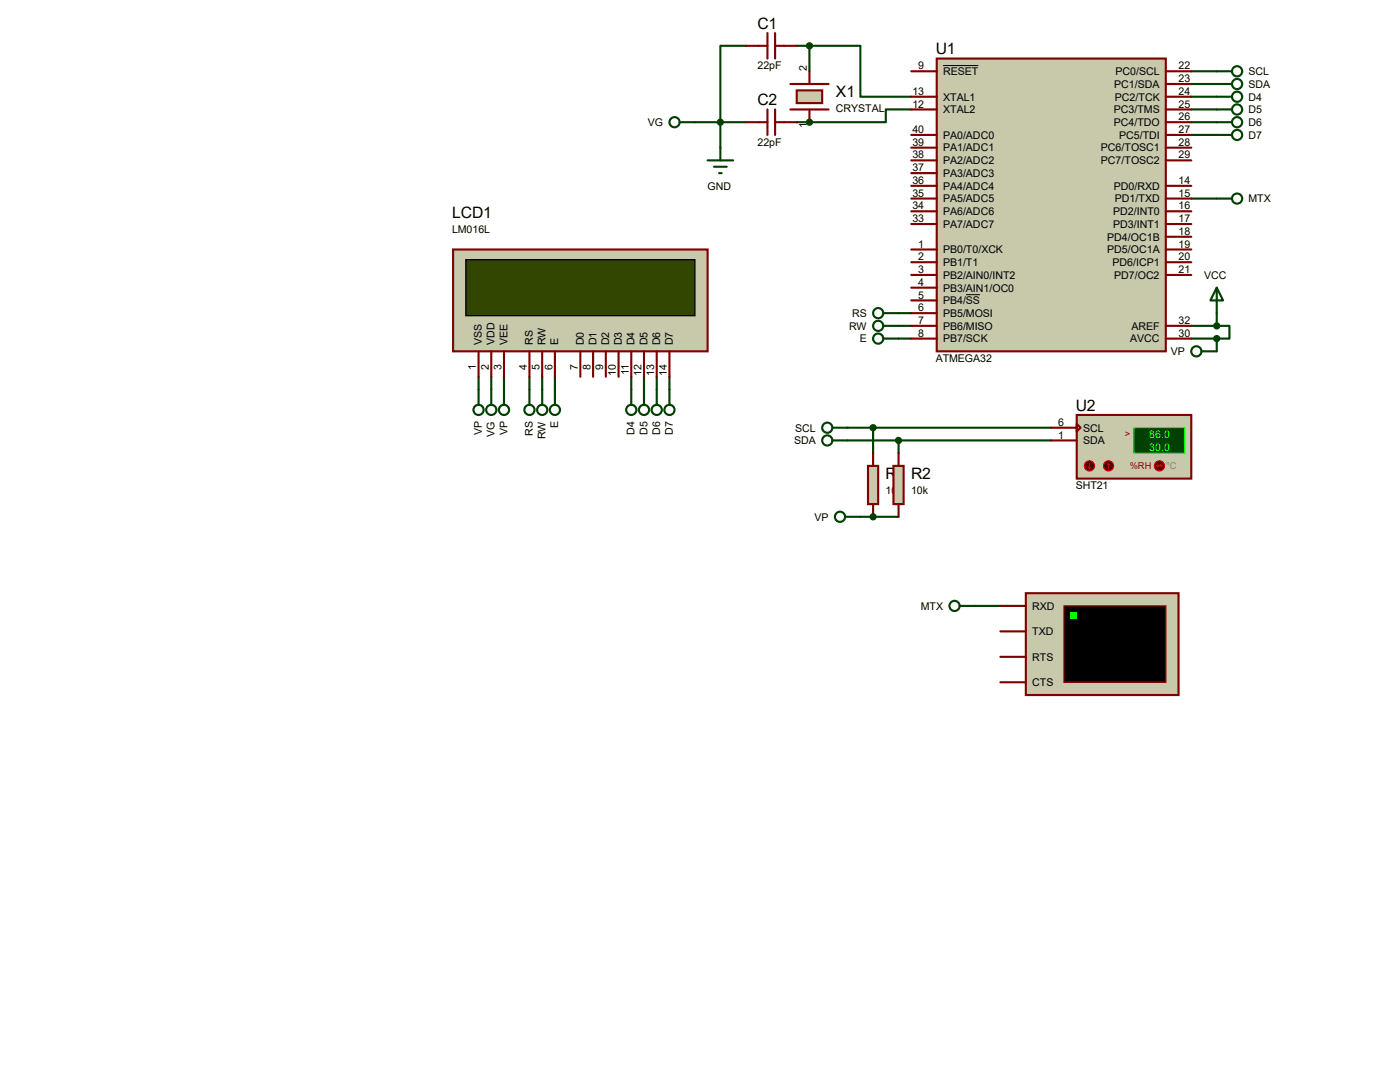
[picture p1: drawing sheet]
<svg xmlns="http://www.w3.org/2000/svg" width="279mm" height="216mm" viewBox="0 0 279 216" stroke-linecap="round" stroke-linejoin="round" font-family="sans-serif">
<path d="M159 9.1h2.5M161.5 9.1h10.2v10.2h10.2M161.5 9.1v5.1M181.9 21.8h-5.1v2.6h-15.3" fill="none" stroke="#004000" stroke-width=".42"/>
<circle cx="161.5" cy="24.4" r=".21" fill="#004000"/>
<g fill="none" stroke="#004000" stroke-width=".42">
<path d="M148.8 9.1h-5v20.4M237.7 19.3h5.1M138.7 24.4h10.1M159 24.4h2.5M237.7 24.4h5.1M237.7 26.9h5.1M237.7 21.8h5.1M95.5 75.2v2.5M98 75.2v2.5M100.6 75.2v2.5M105.7 75.2v2.5M108.2 75.2v2.5"/>
<path d="M110.7 75.2v2.5M126 75.2v2.5M128.5 75.2v2.5M131.1 75.2v2.5M133.6 75.2v2.5M179.3 65h2.6M179.3 67.6h2.6M179.3 62.5h2.6M237.7 65h5.1M237.7 67.6h5.1M242.8 65h2.6v2.6h-2.6M242.8 62.5v2.5"/>
<path d="M242.8 67.6v2.5M174.2 103.1h5.1"/>
</g>
<circle cx="174.2" cy="103.1" r=".21" fill="#004000"/>
<path d="M237.7 16.8h5.1M237.7 14.2h5.1M237.7 39.6h5.1M169.2 85.3h40.6M169.2 87.9h40.6M174.2 85.3v5.1M179.3 87.9v2.5M171.7 103.1h2.5M194.6 120.9h5" fill="none" stroke="#004000" stroke-width=".42"/>
<path d="M186.9 11.7h45.8v58.4h-45.8z" fill="#c8c8aa" stroke="#800000" stroke-width=".42"/>
<g fill="none" stroke="#800000" stroke-width=".42">
<path d="M157.7 16.8h7.7M181.9 14.2h5M181.9 19.3h5M232.7 14.2h5M232.7 19.3h5M232.7 16.8h5M157.7 21.8h7.7M181.9 21.8h5M181.9 37.1h5M181.9 39.6h5M181.9 26.9h5M181.9 29.5h5"/>
<path d="M181.9 32h5M181.9 34.5h5M232.7 21.8h5M232.7 37.1h5M232.7 39.6h5M232.7 24.4h5M232.7 26.9h5M232.7 29.5h5M232.7 32h5M181.9 49.8h5M181.9 52.3h5M181.9 54.9h5"/>
<path d="M181.9 57.4h5M181.9 59.9h5M181.9 42.2h5M181.9 44.7h5M232.7 49.8h5M232.7 52.3h5M232.7 54.9h5M232.7 42.2h5M232.7 44.7h5M232.7 47.2h5M181.9 62.5h5M181.9 65h5"/>
<path d="M181.9 67.6h5M232.7 65h5M232.7 67.6h5"/>
</g>
<path d="M188.2 13.1h7M192.8 58.8h2.8" fill="none" stroke="#000" stroke-width=".2"/>
<path d="M159 18h5.1v2.6h-5.1z" fill="#c8c8aa" stroke="#800000" stroke-width=".42"/>
<path d="M148.8 9.1h4.4M153.2 6.6v5.1M154.7 6.6v5.1M154.7 9.1h4.3M161.5 14.2v2.6M148.8 24.4h4.4M153.2 21.8v5.1M154.7 21.8v5.1M154.7 24.4h4.3M161.5 21.8v2.6" fill="none" stroke="#800000" stroke-width=".42"/>
<g fill="#004000" stroke="#004000" stroke-width=".42">
<circle cx="161.5" cy="9.1" r=".51"/>
<circle cx="161.5" cy="24.4" r=".51"/>
<circle cx="242.8" cy="65" r=".51"/>
<circle cx="143.8" cy="24.4" r=".51"/>
</g>
<path d="M141.2 32h5.1M142.5 33.3h2.5M143.5 34.5h.5M143.8 29.5v2.5M242.8 57.4l1.3 2.5h-2.5zM242.8 57.4v5.1" fill="none" stroke="#004000" stroke-width=".42"/>
<path d="M90.4 49.8h50.8v20.3h-50.8z" fill="#c8c8aa" stroke="#800000" stroke-width=".42"/>
<path d="M93 51.8h45.7v11.2h-45.7z" fill="#324600" stroke="#000" stroke-width=".25"/>
<g fill="none" stroke="#800000" stroke-width=".42">
<path d="M95.5 70.1v5.1M98 70.1v5.1M100.6 70.1v5.1M105.7 70.1v5.1M108.2 70.1v5.1M110.7 70.1v5.1M115.8 70.1v5.1M118.4 70.1v5.1M120.9 70.1v5.1M123.4 70.1v5.1M126 70.1v5.1M128.5 70.1v5.1"/>
<path d="M131.1 70.1v5.1M133.6 70.1v5.1"/>
</g>
<g fill="none" stroke="#004000" stroke-width=".42">
<path d="M242.8 19.3h3.1M135.6 24.4h3.1M242.8 24.4h3.1M242.8 26.9h3.1M242.8 21.8h3.1M95.5 77.7v3.1M98 77.7v3.1M100.6 77.7v3.1M105.7 77.7v3.1M108.2 77.7v3.1M110.7 77.7v3.1M126 77.7v3.1"/>
<path d="M128.5 77.7v3.1M131.1 77.7v3.1M133.6 77.7v3.1M176.3 62.5h3M176.3 65h3M176.3 67.6h3M239.8 70.1h3"/>
<circle cx="246.9" cy="19.3" r="1.02"/>
<circle cx="134.6" cy="24.4" r="1.02"/>
<circle cx="246.9" cy="21.8" r="1.02"/>
<circle cx="246.9" cy="26.9" r="1.02"/>
<circle cx="246.9" cy="24.4" r="1.02"/>
<circle cx="175.3" cy="67.6" r="1.02"/>
<circle cx="175.3" cy="62.5" r="1.02"/>
<circle cx="175.3" cy="65" r="1.02"/>
<circle cx="238.8" cy="70.1" r="1.02"/>
<circle cx="95.5" cy="81.8" r="1.02"/>
<circle cx="98" cy="81.8" r="1.02"/>
<circle cx="100.6" cy="81.8" r="1.02"/>
<circle cx="105.7" cy="81.8" r="1.02"/>
<circle cx="108.2" cy="81.8" r="1.02"/>
<circle cx="110.7" cy="81.8" r="1.02"/>
<circle cx="126" cy="81.8" r="1.02"/>
<circle cx="128.5" cy="81.8" r="1.02"/>
<circle cx="131.1" cy="81.8" r="1.02"/>
<circle cx="133.6" cy="81.8" r="1.02"/>
</g>
<circle cx="242.8" cy="67.6" r=".51" fill="#004000" stroke="#004000" stroke-width=".42"/>
<path d="M214.9 82.8h22.8v12.7h-22.8z" fill="#c8c8aa" stroke="#800000" stroke-width=".42"/>
<path d="M226.3 85.3h10.2v5.1h-10.2z" fill="#004000" stroke="#0f0" stroke-width=".21"/>
<path d="M209.8 87.9h5.1M209.8 85.3h5.1M214.9 84.6l.7 .7-.7 .8z" fill="none" stroke="#800000" stroke-width=".42"/>
<circle cx="221.2" cy="93" r="1.02" fill="#400000" stroke="#f00" stroke-width=".21"/>
<path d="M221.2 92.5l-.2 .2M221.2 92.5l.3 .2M221.2 92.5v1" fill="none" stroke="#f00" stroke-width=".21"/>
<circle cx="217.4" cy="93" r="1.02" fill="#400000" stroke="#f00" stroke-width=".21"/>
<path d="M217.2 93.2l.2 .3M217.4 92.5v1M217.7 93.2l-.3 .3" fill="none" stroke="#f00" stroke-width=".21"/>
<circle cx="231.4" cy="93" r="1.02" fill="#400000" stroke="#f00" stroke-width=".21"/>
<path d="M230.9 93h1M230.9 93l.2 .2M231.1 92.7l-.2 .3M231.6 92.7l.3 .3M231.9 93l-.3 .2" fill="none" stroke="#f00" stroke-width=".21"/>
<path d="M173.2 93h2.1v7.6h-2.1z" fill="#c8c8aa" stroke="#800000" stroke-width=".42"/>
<path d="M174.2 90.4v2.6M174.2 100.6v2.5" fill="none" stroke="#800000" stroke-width=".42"/>
<path d="M178.3 93h2v7.6h-2z" fill="#c8c8aa" stroke="#800000" stroke-width=".42"/>
<path d="M179.3 90.4v2.6M179.3 100.6v2.5" fill="none" stroke="#800000" stroke-width=".42"/>
<g fill="none" stroke="#004000" stroke-width=".42">
<path d="M242.8 16.8h3.1M242.8 14.2h3.1M166.1 85.3h3.1M166.1 87.9h3.1M168.7 103.1h3"/>
<circle cx="246.9" cy="16.8" r="1.02"/>
<circle cx="246.9" cy="14.2" r="1.02"/>
<circle cx="165.1" cy="87.9" r="1.02"/>
<circle cx="165.1" cy="85.3" r="1.02"/>
<circle cx="167.6" cy="103.1" r="1.02"/>
</g>
<g fill="#004000" stroke="#004000" stroke-width=".42">
<circle cx="174.2" cy="103.1" r=".51"/>
<circle cx="174.2" cy="85.3" r=".51"/>
<circle cx="179.3" cy="87.9" r=".51"/>
</g>
<path d="M204.7 118.4h30.5v20.3h-30.5z" fill="#c8c8aa" stroke="#800000" stroke-width=".42"/>
<path d="M212.3 120.9h20.4v15.2h-20.4z" fill="#000" stroke="#800000" stroke-width=".25"/>
<path d="M213.6 122.2h1.3v1.2h-1.3z" fill="#0f0"/>
<path d="M199.6 120.9h5.1M199.6 131.1h5.1M199.6 126h5.1M199.6 136.1h5.1" fill="none" stroke="#800000" stroke-width=".42"/>
<g fill="none" stroke="#004000" stroke-width=".42">
<path d="M242.8 39.6h3.1M191.5 120.9h3.1"/>
<circle cx="246.9" cy="39.6" r="1.02"/>
<circle cx="190.5" cy="120.9" r="1.02"/>
</g>
<g font-size="3.1">
<text x="151.2" y="5.7">C1</text>
<text x="186.7" y="10.8">U1</text>
<text x="151.2" y="21">C2</text>
<text x="166.8" y="19.4">X1</text>
<text x="90.2" y="43.5">LCD1</text>
<text x="214.7" y="81.9">U2</text>
<text x="176.7" y="95.6">R1</text>
<text x="181.8" y="95.6">R2</text>
</g>
<g font-size="2.1">
<text x="151.2" y="13.8">22pF</text>
<text x="161" y="14.2" transform="rotate(-90 161 14.2)">2</text>
<text x="183.2" y="13.8">9</text>
<text x="188.2" y="15">RESET</text>
<text x="222.4" y="17.5">PC1/SDA</text>
<text x="222.6" y="15">PC0/SCL</text>
<text x="235.2" y="13.8">22</text>
<text x="235.2" y="16.4">23</text>
<text x="249.2" y="17.5">SDA</text>
<text x="249.2" y="15">SCL</text>
<text x="166.8" y="22.3">CRYSTAL</text>
<text x="182.1" y="21.5">12</text>
<text x="182.1" y="18.9">13</text>
<text x="188.2" y="22.6">XTAL2</text>
<text x="188.2" y="20.1">XTAL1</text>
<text x="222.3" y="22.6">PC3/TMS</text>
<text x="222.5" y="20.1">PC2/TCK</text>
<text x="235.2" y="18.9">24</text>
<text x="235.2" y="21.5">25</text>
<text x="249.2" y="22.6">D5</text>
<text x="249.2" y="20.1">D4</text>
<text x="129.3" y="25.1">VG</text>
<text x="151.2" y="29.1">22pF</text>
<text x="161" y="25.6" transform="rotate(-90 161 25.6)">1</text>
<text x="182.1" y="29.1">39</text>
<text x="182.1" y="26.5">40</text>
<text x="188.2" y="27.7">PA0/ADC0</text>
<text x="222.3" y="25.1">PC4/TDO</text>
<text x="223.4" y="27.7">PC5/TDI</text>
<text x="235.2" y="24">26</text>
<text x="235.2" y="26.5">27</text>
<text x="235.2" y="29.1">28</text>
<text x="249.2" y="27.7">D7</text>
<text x="249.2" y="25.1">D6</text>
<text x="182.1" y="34.2">37</text>
<text x="182.1" y="31.6">38</text>
<text x="188.2" y="35.3">PA3/ADC3</text>
<text x="188.2" y="32.8">PA2/ADC2</text>
<text x="188.2" y="30.2">PA1/ADC1</text>
<text x="219.7" y="30.2">PC6/TOSC1</text>
<text x="219.7" y="32.8">PC7/TOSC2</text>
<text x="235.2" y="31.6">29</text>
<text x="141.2" y="37.8">GND</text>
<text x="182.1" y="41.8">34</text>
<text x="182.1" y="39.2">35</text>
<text x="182.1" y="36.7">36</text>
<text x="188.2" y="40.4">PA5/ADC5</text>
<text x="188.2" y="37.8">PA4/ADC4</text>
<text x="222.3" y="37.8">PD0/RXD</text>
<text x="222.5" y="40.4">PD1/TXD</text>
<text x="235.2" y="36.7">14</text>
<text x="235.2" y="39.2">15</text>
<text x="235.2" y="41.8">16</text>
<text x="249.2" y="40.4">MTX</text>
<text x="90.2" y="46.4">LM016L</text>
<text x="182.1" y="44.3">33</text>
<text x="188.2" y="45.5">PA7/ADC7</text>
<text x="188.2" y="42.9">PA6/ADC6</text>
<text x="222.2" y="42.9">PD2/INT0</text>
<text x="222.2" y="45.5">PD3/INT1</text>
<text x="235.2" y="44.3">17</text>
<text x="235.2" y="46.9">18</text>
<text x="183.2" y="49.4">1</text>
<text x="183.2" y="51.9">2</text>
<text x="188.2" y="50.5">PB0/T0/XCK</text>
<text x="188.2" y="53.1">PB1/T1</text>
<text x="221" y="48">PD4/OC1B</text>
<text x="221" y="50.5">PD5/OC1A</text>
<text x="222" y="53.1">PD6/ICP1</text>
<text x="235.2" y="49.4">19</text>
<text x="235.2" y="51.9">20</text>
<text x="183.2" y="54.5">3</text>
<text x="183.2" y="57">4</text>
<text x="183.2" y="59.6">5</text>
<text x="188.2" y="55.6">PB2/AIN0/INT2</text>
<text x="188.2" y="58.2">PB3/AIN1/OC0</text>
<text x="222.4" y="55.6">PD7/OC2</text>
<text x="235.2" y="54.5">21</text>
<text x="240.3" y="55.6">VCC</text>
<text x="169.5" y="65.8">RW</text>
<text x="170.1" y="63.2">RS</text>
<text x="183.2" y="62.1">6</text>
<text x="183.2" y="64.6">7</text>
<text x="188.2" y="60.7">PB4/SS</text>
<text x="188.2" y="63.2">PB5/MOSI</text>
<text x="188.2" y="65.8">PB6/MISO</text>
<text x="225.8" y="65.8">AREF</text>
<text x="235.2" y="64.6">32</text>
<text x="96.2" y="68.8" transform="rotate(-90 96.2 68.8)">VSS</text>
<text x="98.7" y="68.8" transform="rotate(-90 98.7 68.8)">VDD</text>
<text x="101.3" y="68.8" transform="rotate(-90 101.3 68.8)">VEE</text>
<text x="106.3" y="68.8" transform="rotate(-90 106.3 68.8)">RS</text>
<text x="108.9" y="68.8" transform="rotate(-90 108.9 68.8)">RW</text>
<text x="111.4" y="68.8" transform="rotate(-90 111.4 68.8)">E</text>
<text x="116.5" y="68.8" transform="rotate(-90 116.5 68.8)">D0</text>
<text x="119" y="68.8" transform="rotate(-90 119 68.8)">D1</text>
<text x="121.6" y="68.8" transform="rotate(-90 121.6 68.8)">D2</text>
<text x="124.1" y="68.8" transform="rotate(-90 124.1 68.8)">D3</text>
<text x="126.7" y="68.8" transform="rotate(-90 126.7 68.8)">D4</text>
<text x="129.2" y="68.8" transform="rotate(-90 129.2 68.8)">D5</text>
<text x="131.7" y="68.8" transform="rotate(-90 131.7 68.8)">D6</text>
<text x="134.3" y="68.8" transform="rotate(-90 134.3 68.8)">D7</text>
<text x="171.6" y="68.3">E</text>
<text x="183.2" y="67.2">8</text>
<text x="188.2" y="68.3">PB7/SCK</text>
<text x="225.6" y="68.3">AVCC</text>
<text x="233.7" y="70.9">VP</text>
<text x="235.2" y="67.2">30</text>
<text x="95" y="73.8" transform="rotate(-90 95 73.8)">1</text>
<text x="97.5" y="73.8" transform="rotate(-90 97.5 73.8)">2</text>
<text x="100.1" y="73.8" transform="rotate(-90 100.1 73.8)">3</text>
<text x="105.2" y="73.8" transform="rotate(-90 105.2 73.8)">4</text>
<text x="107.7" y="73.8" transform="rotate(-90 107.7 73.8)">5</text>
<text x="110.2" y="73.8" transform="rotate(-90 110.2 73.8)">6</text>
<text x="115.3" y="73.8" transform="rotate(-90 115.3 73.8)">7</text>
<text x="117.9" y="73.8" transform="rotate(-90 117.9 73.8)">8</text>
<text x="120.4" y="73.8" transform="rotate(-90 120.4 73.8)">9</text>
<text x="122.9" y="75" transform="rotate(-90 122.9 75)">10</text>
<text x="125.5" y="74.8" transform="rotate(-90 125.5 74.8)">11</text>
<text x="128" y="75" transform="rotate(-90 128 75)">12</text>
<text x="130.6" y="75" transform="rotate(-90 130.6 75)">13</text>
<text x="133.1" y="75" transform="rotate(-90 133.1 75)">14</text>
<text x="186.7" y="72.3">ATMEGA32</text>
<text x="96.2" y="86.9" transform="rotate(-90 96.2 86.9)">VP</text>
<text x="98.7" y="87.1" transform="rotate(-90 98.7 87.1)">VG</text>
<text x="101.3" y="86.9" transform="rotate(-90 101.3 86.9)">VP</text>
<text x="106.3" y="87" transform="rotate(-90 106.3 87)">RS</text>
<text x="108.9" y="87.5" transform="rotate(-90 108.9 87.5)">RW</text>
<text x="111.4" y="85.5" transform="rotate(-90 111.4 85.5)">E</text>
<text x="126.7" y="86.7" transform="rotate(-90 126.7 86.7)">D4</text>
<text x="129.2" y="86.7" transform="rotate(-90 129.2 86.7)">D5</text>
<text x="131.7" y="86.7" transform="rotate(-90 131.7 86.7)">D6</text>
<text x="134.3" y="86.7" transform="rotate(-90 134.3 86.7)">D7</text>
<text x="158.5" y="88.6">SDA</text>
<text x="158.7" y="86.1">SCL</text>
<text x="211.2" y="87.5">1</text>
<text x="211.2" y="85">6</text>
<text x="216.2" y="88.6">SDA</text>
<text x="216.2" y="86.1">SCL</text>
<text x="176.7" y="98.5">10k</text>
<text x="181.8" y="98.5">10k</text>
<text x="214.7" y="97.7">SHT21</text>
<text x="162.6" y="103.9">VP</text>
<text x="183.8" y="121.7">MTX</text>
<text x="206" y="121.7">RXD</text>
<text x="206" y="131.8">RTS</text>
<text x="206" y="126.7">TXD</text>
<text x="206" y="136.9">CTS</text>
</g>
<g font-size="2.1" fill="#0f0">
<text x="229.4" y="87.4">86.0</text>
<text x="229.4" y="89.9">30.0</text>
</g>
<g font-size="1.9" fill="#c00000">
<text x="224.5" y="87.2">&gt;</text>
<text x="225.5" y="93.6">%RH</text>
</g>
<text font-size="1.9" fill="#808080" x="232.7" y="93.6">°C</text>
</svg>
